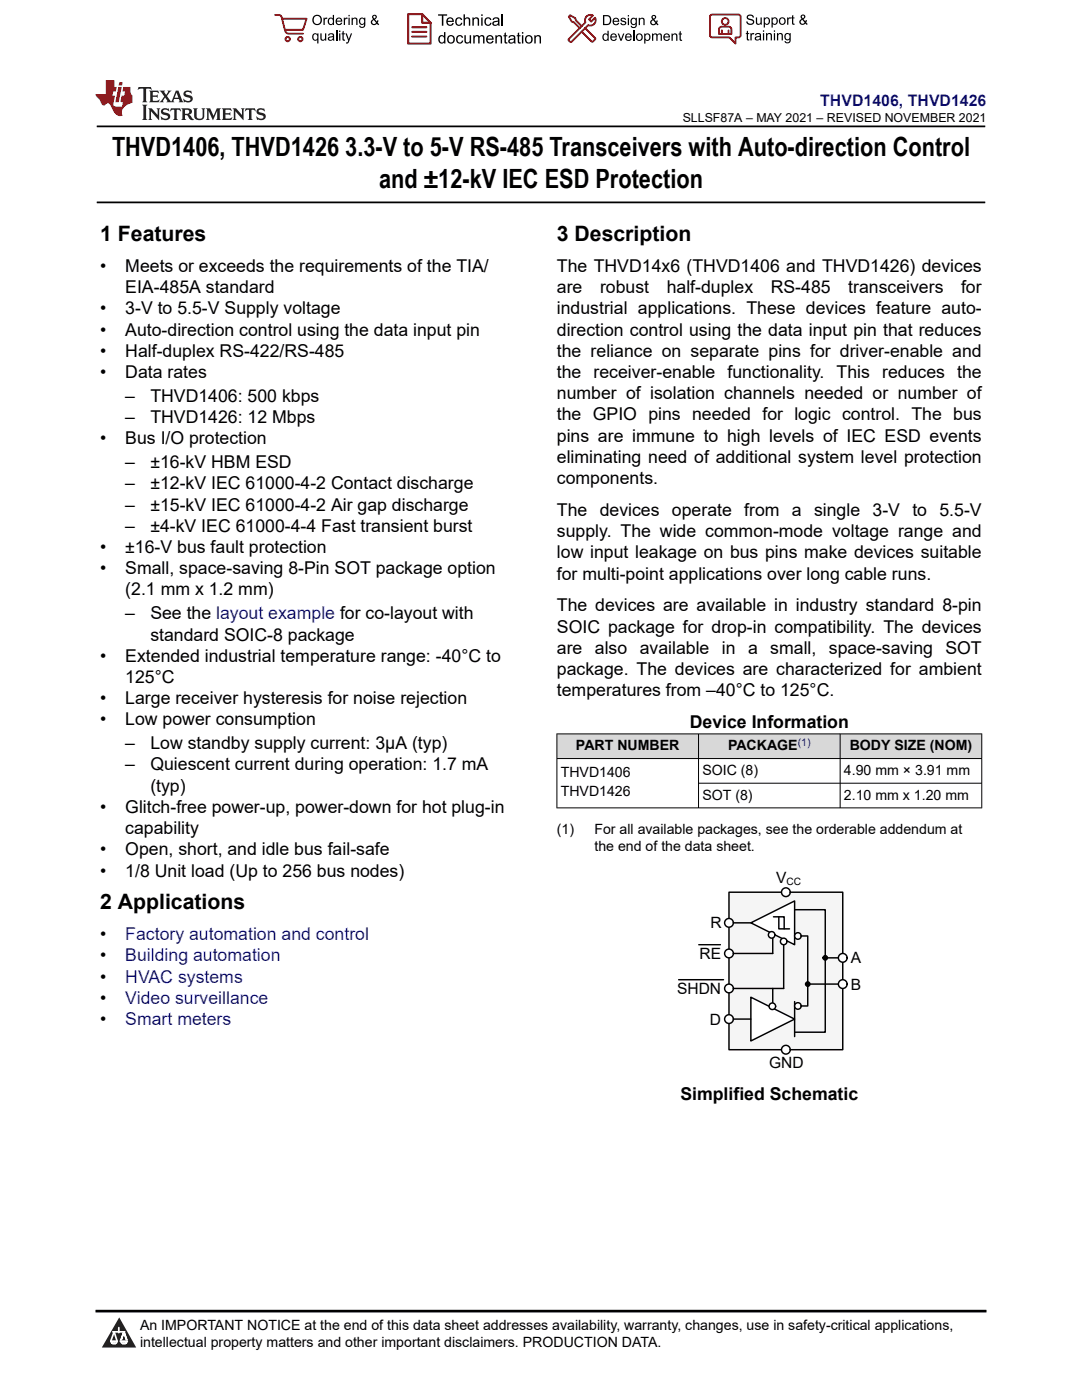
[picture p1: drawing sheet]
<svg xmlns="http://www.w3.org/2000/svg" width="216mm" height="279mm" viewBox="0 0 216 279" stroke-linecap="round" stroke-linejoin="round" font-family="sans-serif">
<path d="M19.3 25.2h177.3M19.3 40.4h177.3" fill="none" stroke="#000" stroke-width=".35"/>
<g fill="#d8d8d8">
<path d="M111.1 146.5h84.8v4.9h-84.8z" fill-rule="evenodd"/>
<path d="M111.2 146.5h28.1v4.8h-28.1z" fill-rule="evenodd"/>
<path d="M139.4 146.5h28.2v4.8h-28.2z" fill-rule="evenodd"/>
<path d="M167.7 146.5h28.1v4.8h-28.1z" fill-rule="evenodd"/>
</g>
<path d="M111.1 146.5h84.9M111.1 151.4h84.9M111.1 146.4v14.9M139.4 146.4v14.9M139.4 156.3h56.6M167.6 146.4v14.9M195.9 146.4v14.9M111.1 161.2h84.9" fill="none" stroke="#000" stroke-width=".2"/>
<path d="M145.5 178.1h22.7v31.4h-22.7z" fill-rule="evenodd" fill="#f5f5f5"/>
<path d="M145.5 178.1h22.7v31.4h-22.7zM161.2 196.4h7M164.7 191.2h3.5" fill="none" stroke="#000" stroke-width=".29"/>
<path d="M149.8 199l8.8 4.4-8.8 4.3z" fill="#fff"/>
<path d="M145.5 184.2h4.3M145.5 190.3h8.7M145.5 197.3h10.9M149.8 199l8.8 4.4-8.8 4.3zM154.2 186.4v3.9M154.2 197.3v3.9M158.6 199.9v7M145.5 203.4h4.3" fill="none" stroke="#000" stroke-width=".29"/>
<path d="M149.8 184.2l8.8-4.4v8.7z" fill="#fff"/>
<path d="M149.8 184.2l8.8-4.4v8.7z" fill="none" stroke="#000" stroke-width=".29"/>
<circle cx="156.4" cy="187.9" r=".65" fill="#fff"/>
<circle cx="156.4" cy="187.9" r=".65" fill="none" stroke="#000" stroke-width=".29"/>
<circle cx="145.5" cy="184.2" r=".87" fill="#fff"/>
<circle cx="145.5" cy="184.2" r=".87" fill="none" stroke="#000" stroke-width=".29"/>
<circle cx="145.5" cy="203.4" r=".87" fill="#fff"/>
<circle cx="145.5" cy="203.4" r=".87" fill="none" stroke="#000" stroke-width=".29"/>
<circle cx="145.5" cy="197.3" r=".87" fill="#fff"/>
<circle cx="145.5" cy="197.3" r=".87" fill="none" stroke="#000" stroke-width=".29"/>
<circle cx="145.5" cy="190.3" r=".87" fill="#fff"/>
<g fill="none" stroke="#000" stroke-width=".29">
<path d="M159.2 186.8h2v14h-2"/>
<circle cx="145.5" cy="190.3" r=".87"/>
</g>
<circle cx="159.2" cy="200.8" r=".66" fill="#fff"/>
<circle cx="159.2" cy="200.8" r=".66" fill="none" stroke="#000" stroke-width=".29"/>
<circle cx="159.2" cy="186.8" r=".66" fill="#fff"/>
<circle cx="159.2" cy="186.8" r=".66" fill="none" stroke="#000" stroke-width=".29"/>
<circle cx="168.2" cy="196.4" r=".87" fill="#fff"/>
<circle cx="168.2" cy="196.4" r=".87" fill="none" stroke="#000" stroke-width=".29"/>
<circle cx="168.2" cy="191.2" r=".87" fill="#fff"/>
<circle cx="168.2" cy="191.2" r=".87" fill="none" stroke="#000" stroke-width=".29"/>
<circle cx="156.8" cy="209.5" r=".87" fill="#fff"/>
<circle cx="156.8" cy="209.5" r=".87" fill="none" stroke="#000" stroke-width=".29"/>
<circle cx="156.8" cy="178.1" r=".87" fill="#fff"/>
<g fill="none" stroke="#000" stroke-width=".29">
<path d="M135.4 195.5h9M154.3 183h2.2v2.4M155.4 183v2.4h2.1M156.4 188.5v8.8M158.6 181.6h6.1v24.4h-6.1"/>
<circle cx="156.8" cy="178.1" r=".87"/>
<circle cx="161.2" cy="196.4" r=".44"/>
<circle cx="164.7" cy="191.2" r=".44"/>
</g>
<g fill="#000">
<circle cx="161.2" cy="196.4" r=".44"/>
<circle cx="164.7" cy="191.2" r=".44"/>
</g>
<path d="M139.4 188.5h4.4" fill="none" stroke="#000" stroke-width=".28"/>
<circle cx="154.1" cy="200.8" r=".65" fill="#fff"/>
<circle cx="154.1" cy="200.8" r=".65" fill="none" stroke="#000" stroke-width=".29"/>
<circle cx="154" cy="186.6" r=".65" fill="#fff"/>
<circle cx="154" cy="186.6" r=".65" fill="none" stroke="#000" stroke-width=".29"/>
<path d="M0 0h215.9v23.8h-215.9z" fill-rule="evenodd" fill="#fff"/>
<path d="M27.7 17.4l-.2 .6 .5-.3h.6v.1v2.2l-.2 .4h1l-.2-.4v-2.2v-.1h.5l.5 .3-.1-.6zM29.8 18.1l.2 .4v1.5l-.2 .4h1.9l.1-.6a1.08 1.08 0 0 1-1.3 .2v-.7h.6l.4 .2v-.6l-.4 .2h-.6v-.6l.2-.1a1 1 0 0 1 1 .2l-.1-.5zM31.8 18.1l1 1.1-1 1.2h.9l-.2-.2 .4-.7 .5 .7-.2 .2h1.6l-.2-.2 .1-.4h1l.1 .4-.1 .2h.9l-.2-.3-.8-2h-.5l-1 2.2-.8-1.1 .9-1.1h-.8l.2 .2-.5 .7-.3-.7 .1-.2zM35.2 18.5l.4 1h-.8zM36.8 18.2a.65 .65 0 0 0-.2 .7 .65 .65 0 0 0 .6 .5l.7 .2 .1 .2a.79 .79 0 0 1-.7 .4 .79 .79 0 0 1-.7-.5l.1 .7 .2-.1a.93 .93 0 0 0 1.1 .1 .93 .93 0 0 0 .4-1 1.46 1.46 0 0 0-1.2-.6l-.1-.3a1.09 1.09 0 0 1 1.2 .2l-.2-.6-.1 .1-.6-.2zM28.4 20.9l.2 .4v2.3l-.2 .3h1l-.2-.3v-2.3l.2-.4zM29.6 21.6l.2 .4v1.6l-.2 .3h.8l-.3-.3v-1.4l1.7 1.8v-2l.2-.4h-.8l.2 .2 .1 1.1-1.2-1.3zM32.3 21.8a.65 .65 0 0 0-.2 .7 .65 .65 0 0 0 .7 .4l.6 .2 .1 .2a.79 .79 0 0 1-.7 .4 .79 .79 0 0 1-.7-.5l.1 .7 .2-.1a.93 .93 0 0 0 1.1 .1 .93 .93 0 0 0 .4-.9 1.46 1.46 0 0 0-1.2-.6l-.1-.4a1.09 1.09 0 0 1 1.2 .2l-.2-.6-.1 .1-.6-.1zM34.1 21.6l-.1 .7a.63 .63 0 0 1 .7-.4l.1 1.7-.3 .3h1l-.2-.3v-1.7a.66 .66 0 0 1 .8 .4l-.1-.7zM36.2 21.6l.2 .4v1.6l-.2 .3h.9l-.2-.2v-.7h.5l.1 .2a.79 .79 0 0 0 1.2 .6l-1-.9a.61 .61 0 0 0 .6-.6 .61 .61 0 0 0-.5-.6zM36.9 21.9h.2a.47 .47 0 0 1 .5 .1 .47 .47 0 0 1 .1 .5l-.2 .2h-.6zM38.5 21.6l.2 .2a2.27 2.27 0 0 0 .4 2 1.04 1.04 0 0 0 1.7-.7v-1.3l.2-.2h-.8l.2 .4v1.1a.6 .6 0 0 1-.6 .6 .6 .6 0 0 1-.6-.6v-1.1l.3-.4zM41.1 21.6l.2 .4v1.6l-.2 .3h.7l-.2-.3v-1.5l.9 1.9 .8-1.9v1.5l-.2 .3h1l-.3-.3v-1.6l.3-.4h-.8l-.7 1.5-.7-1.5zM44.3 21.6l.2 .4v1.6l-.2 .3h1.9l.1-.5a1.09 1.09 0 0 1-1.3 .1v-.6h.6l.4 .1v-.6l-.4 .2h-.6v-.6l.2-.1a1.01 1.01 0 0 1 1 .3l-.1-.6zM46.4 21.6l.3 .4v1.6l-.3 .3h.8l-.2-.3v-1.4l1.6 1.8v-2l.2-.4h-.7l.2 .2v1.1l-1.2-1.3zM49 21.6l-.1 .7a.63 .63 0 0 1 .8-.4v1.7l-.3 .3h1l-.2-.3v-1.7a.66 .66 0 0 1 .8 .4l-.1-.7zM51.4 21.8a.65 .65 0 0 0-.2 .7 .65 .65 0 0 0 .6 .4l.6 .2 .2 .2a.79 .79 0 0 1-.8 .4 .79 .79 0 0 1-.6-.5l.1 .7 .2-.1a.93 .93 0 0 0 1 .1 .93 .93 0 0 0 .5-.9 1.46 1.46 0 0 0-1.3-.6l-.1-.4a1.09 1.09 0 0 1 1.3 .2l-.2-.6-.2 .1-.5-.1z" fill="#231f20"/>
<path d="M21.1 16v2.8h-2.1l.1 .3 .9 1a.95 .95 0 0 0 .9 .9 .59 .59 0 0 1 .6-.4 .59 .59 0 0 1 .5 .4l.4 .8a1.59 1.59 0 0 0 2.1 1.3 1.61 1.61 0 0 1 1-2.2l1-.4-.1-1.5a1.59 1.59 0 0 1-.4-1.6h-1.4l-.2 .9h.5l-.1 .8h-.5l-.2 1v.2l.4 .1-.2 .9h-.6a.73 .73 0 0 1-1.1-.7l.3-1.5h-.5l.2-.8h.5l.2-.9h-.5v-1.4zM23.6 17.4l-.6 3h.7l.6-3zM23.8 16.4l-.1 .7h.7l.1-.7z" fill="#ed1c24"/>
<g fill="#000">
<path d="M62.3 4a1 1 0 0 1 2 0 1 1 0 0 1-2 0zM62.8 3.4a.78 .78 0 0 0-.1 1.1 .78 .78 0 0 0 1.1 .1 .78 .78 0 0 0 .1-1.1 .78 .78 0 0 0-1.1-.1z" fill-rule="evenodd"/>
<path d="M62.5 6.8l.4-.2 .4 .3v-.2h.2v2h-.2v-.7a.68 .68 0 0 1-.9-.1 .68 .68 0 0 1 0-.9zM62.6 7a.51 .51 0 0 0-.1 .6 .51 .51 0 0 0 .7 .2 .51 .51 0 0 0 .1-.7 .51 .51 0 0 0-.7-.1z" fill-rule="evenodd"/>
<path d="M64.5 3.5h.3v.3l.1-.3h.3l.1 .1-.1 .2a.32 .32 0 0 0-.3 0 .32 .32 0 0 0-.1 .4v.8h-.3z" fill-rule="evenodd"/>
<path d="M63.9 6.7h.3v.8a.36 .36 0 0 0 .3 .4 .36 .36 0 0 0 .4-.5v-.7h.2v1.4h-.2v-.2a.51 .51 0 0 1-.6 .2 .51 .51 0 0 1-.4-.5z" fill-rule="evenodd"/>
<path d="M65.6 3.7l.4-.2 .4 .2v-.7h.3v2h-.3v-.2a.7 .7 0 0 1-1-.1 .7 .7 0 0 1 .2-1zM65.8 3.8a.51 .51 0 0 0-.1 .7 .51 .51 0 0 0 .6 .2 .51 .51 0 0 0 .1-.7 .51 .51 0 0 0-.6-.2z" fill-rule="evenodd"/>
<path d="M65.6 6.8a.66 .66 0 0 1 .8-.1 .66 .66 0 0 1 .3 .8v.6h-.2l-.1-.2a.52 .52 0 0 1-.7 .2 .52 .52 0 0 1-.2-.6l.3-.2a.42 .42 0 0 0 .6-.3l-.3-.2-.3 .1-.1 .2h-.3zM65.7 7.6a.35 .35 0 0 0 .3 .4 .35 .35 0 0 0 .4-.4v-.2z" fill-rule="evenodd"/>
<path d="M67.7 6.1h.2v.3h-.2zM67.7 6.7h.2v1.4h-.2z" fill-rule="evenodd"/>
<path d="M67.1 3.7a.68 .68 0 0 1 .9-.1 .68 .68 0 0 1 .3 .7h-1.1a.42 .42 0 0 0 .3 .5 .42 .42 0 0 0 .5-.3h.3a.73 .73 0 0 1-1.1 .4 .73 .73 0 0 1-.1-1.2zM67.4 3.8l-.2 .3h.8l-.2-.4z" fill-rule="evenodd"/>
<path d="M68.6 3.5h.2v.3l.2-.3h.3l.1 .1-.1 .2a.32 .32 0 0 0-.4 0 .32 .32 0 0 0-.1 .4v.8h-.2z" fill-rule="evenodd"/>
<path d="M68.3 6.3l.3-.1v.5h.2v.1h-.2v.9l.3 .4a.36 .36 0 0 1-.4 0 .36 .36 0 0 1-.2-.4v-.9h-.1v-.1h.1z" fill-rule="evenodd"/>
<path d="M68.9 6.7h.3l.4 1.1 .4-1.1h.3l-.6 1.4a.51 .51 0 0 1-.6 .6l-.1-.3h.3l.2-.3z" fill-rule="evenodd"/>
<path d="M69.5 3h.3v.3h-.3zM69.5 3.5h.3v1.5h-.3z" fill-rule="evenodd"/>
<path d="M70.2 3.5h.2v.2a.52 .52 0 0 1 .6-.2 .52 .52 0 0 1 .3 .6v.9h-.2v-.9a.34 .34 0 0 0-.3-.4 .34 .34 0 0 0-.4 .3v1h-.2z" fill-rule="evenodd"/>
<path d="M71.8 3.7l.4-.2 .5 .2v-.2h.2v1.3a.64 .64 0 0 1-.5 .8 .64 .64 0 0 1-.7-.5h.2a.41 .41 0 0 0 .5 .2 .41 .41 0 0 0 .2-.5 .69 .69 0 0 1-.9-.1 .69 .69 0 0 1 .1-1zM72 3.8a.5 .5 0 0 0-.1 .7 .5 .5 0 0 0 .7 .1 .5 .5 0 0 0 .1-.6 .5 .5 0 0 0-.7-.2z" fill-rule="evenodd"/>
<path d="M74.4 3.1a.47 .47 0 0 1 .7 .1 .47 .47 0 0 1-.3 .7l.4 .4 .1-.3 .2 .1-.1 .4 .3 .3-.2 .2-.3-.3a.63 .63 0 0 1-1 .1 .63 .63 0 0 1 .3-1l-.3-.4zM74.5 3.4a.27 .27 0 0 0 .5 0 .27 .27 0 0 0-.5 0zM74.4 4.1a.4 .4 0 0 0 0 .6 .4 .4 0 0 0 .6-.1l-.4-.6z" fill-rule="evenodd"/>
<path d="M87.4 2.9h1.8v.2h-.7v2h-.3v-2h-.8z" fill-rule="evenodd"/>
<path d="M87.6 7.2l.5-.2 .5 .2v-.8h.3v2.3h-.3v-.2a.76 .76 0 0 1-1-.1 .76 .76 0 0 1-.1-1zM87.9 7.4a.58 .58 0 0 0-.2 .7 .58 .58 0 0 0 .8 .2 .58 .58 0 0 0 .1-.7 .58 .58 0 0 0-.7-.2z" fill-rule="evenodd"/>
<path d="M89.5 7.2a.81 .81 0 0 1 1.1 .1 .81 .81 0 0 1-.2 1.2 .81 .81 0 0 1-1.1-.2l-.1-.7zM89.6 7.4a.57 .57 0 0 0 0 .8 .57 .57 0 0 0 .8 0 .57 .57 0 0 0 0-.7 .57 .57 0 0 0-.8-.1z" fill-rule="evenodd"/>
<path d="M89.3 3.7a.77 .77 0 0 1 .9-.2 .77 .77 0 0 1 .4 .9h-1.3a.48 .48 0 0 0 .4 .5 .48 .48 0 0 0 .6-.3h.3a.83 .83 0 0 1-1.3 .4 .83 .83 0 0 1 0-1.3zM89.5 3.8l-.2 .4h1l-.3-.5z" fill-rule="evenodd"/>
<path d="M91 3.7a.7 .7 0 0 1 1.2 .3h-.2a.45 .45 0 0 0-.6-.3 .45 .45 0 0 0-.3 .6 .45 .45 0 0 0 .3 .6 .45 .45 0 0 0 .6-.4l.3 .1a.76 .76 0 0 1-1.1 .5 .76 .76 0 0 1-.3-1.1z" fill-rule="evenodd"/>
<path d="M91.2 7.2a.7 .7 0 0 1 1.2 .3l-.3 .1a.45 .45 0 0 0-.5-.4 .45 .45 0 0 0-.3 .7 .45 .45 0 0 0 .3 .6 .45 .45 0 0 0 .6-.4h.2a.76 .76 0 0 1-1 .5 .76 .76 0 0 1-.4-1.1z" fill-rule="evenodd"/>
<path d="M92.5 2.9h.3v.8a.59 .59 0 0 1 .7-.2 .59 .59 0 0 1 .3 .6v1h-.2v-1a.4 .4 0 0 0-.5-.4 .4 .4 0 0 0-.3 .5v.9h-.3z" fill-rule="evenodd"/>
<path d="M92.7 7h.2v.9a.41 .41 0 0 0 .5 .6 .41 .41 0 0 0 .3-.6v-.9h.3v1.7h-.3v-.3a.58 .58 0 0 1-.7 .3 .58 .58 0 0 1-.3-.7z" fill-rule="evenodd"/>
<path d="M94.3 3.5h.2v.2a.59 .59 0 0 1 .7-.2 .59 .59 0 0 1 .4 .6v1h-.3v-1a.41 .41 0 0 0-.4-.4 .41 .41 0 0 0-.4 .5v.9h-.2z" fill-rule="evenodd"/>
<path d="M94.4 7h.3v.3a.56 .56 0 0 1 1 0 .54 .54 0 0 1 .6-.3 .54 .54 0 0 1 .4 .5v1.2h-.3v-1.1a.34 .34 0 0 0-.3-.4 .34 .34 0 0 0-.4 .3v1.2h-.3v-1.1a.38 .38 0 0 0-.5-.3 .38 .38 0 0 0-.2 .5v.9h-.3z" fill-rule="evenodd"/>
<path d="M96 2.9h.3v.3h-.3zM96 3.5h.3v1.6h-.3z" fill-rule="evenodd"/>
<path d="M96.8 3.7a.7 .7 0 0 1 1.3 .3h-.3a.45 .45 0 0 0-.6-.3 .45 .45 0 0 0-.3 .6 .45 .45 0 0 0 .3 .6 .45 .45 0 0 0 .6-.4l.3 .1a.76 .76 0 0 1-1.1 .5 .76 .76 0 0 1-.3-1.1z" fill-rule="evenodd"/>
<path d="M97.2 7.2a.77 .77 0 0 1 .9-.1 .77 .77 0 0 1 .4 .8h-1.2a.48 .48 0 0 0 .3 .6 .48 .48 0 0 0 .6-.4l.3 .1a.83 .83 0 0 1-1.3 .3 .83 .83 0 0 1 0-1.3zM97.4 7.4l-.1 .3h.9l-.2-.4z" fill-rule="evenodd"/>
<path d="M98.8 7h.3v.3a.59 .59 0 0 1 .7-.3 .59 .59 0 0 1 .4 .7v1h-.3v-1a.41 .41 0 0 0-.5-.5 .41 .41 0 0 0-.3 .6v.9h-.3z" fill-rule="evenodd"/>
<path d="M98.4 3.7a.74 .74 0 0 1 1-.2 .74 .74 0 0 1 .3 .9v.7h-.3v-.2a.59 .59 0 0 1-.8 .3 .59 .59 0 0 1-.3-.8l1.1-.3a.42 .42 0 0 0-.4-.4 .42 .42 0 0 0-.5 .3h-.2zM98.6 4.5a.36 .36 0 0 0 .2 .5 .36 .36 0 0 0 .5-.2l.1-.5z" fill-rule="evenodd"/>
<path d="M100.7 6.6l.2-.1v.5h.3v.2h-.3v1l.1 .2h.2l.1 .3a.41 .41 0 0 1-.5-.1 .41 .41 0 0 1-.1-.4v-1h-.2v-.2h.2z" fill-rule="evenodd"/>
<path d="M101.6 7.2a.74 .74 0 0 1 .9-.2 .74 .74 0 0 1 .3 1l.1 .7h-.3v-.2a.59 .59 0 0 1-.8 .2 .59 .59 0 0 1-.3-.8l1-.3a.42 .42 0 0 0-.3-.4 .42 .42 0 0 0-.5 .3h-.3zM101.8 8.1a.36 .36 0 0 0 .1 .5 .36 .36 0 0 0 .5-.3l.2-.4z" fill-rule="evenodd"/>
<path d="M103.3 6.6l.3-.1v.5h.3v.2h-.3v1l.1 .2h.2v.3a.41 .41 0 0 1-.5-.1 .41 .41 0 0 1-.1-.4v-1h-.2v-.2h.2z" fill-rule="evenodd"/>
<path d="M104.1 6.4h.3v.3h-.3zM104.1 7h.3v1.7h-.3z" fill-rule="evenodd"/>
<path d="M105 7.2a.81 .81 0 0 1 1.1 .1 .81 .81 0 0 1-.1 1.2 .81 .81 0 0 1-1.2-.2v-.7zM105.2 7.4a.57 .57 0 0 0-.1 .8 .57 .57 0 0 0 .8 0 .57 .57 0 0 0 0-.7 .57 .57 0 0 0-.7-.1z" fill-rule="evenodd"/>
<path d="M106.6 7h.3v.3a.59 .59 0 0 1 .7-.3 .59 .59 0 0 1 .4 .7v1h-.3v-1a.41 .41 0 0 0-.5-.5 .41 .41 0 0 0-.3 .6v.9h-.3z" fill-rule="evenodd"/>
<path d="M120.3 3h.7a1 1 0 0 1 1 1 1 1 0 0 1-1 1h-.7zM120.6 3.2v1.6h.4a.77 .77 0 0 0 .7-.8 .77 .77 0 0 0-.7-.8z" fill-rule="evenodd"/>
<path d="M120.4 6.9l.4-.2 .4 .2v-.8h.3v2h-.3v-.1a.7 .7 0 0 1-.9-.2 .7 .7 0 0 1 .1-.9zM120.6 7a.51 .51 0 0 0-.1 .7 .51 .51 0 0 0 .6 .1 .51 .51 0 0 0 .1-.6 .51 .51 0 0 0-.6-.2z" fill-rule="evenodd"/>
<path d="M122 6.9a.68 .68 0 0 1 .8-.2 .68 .68 0 0 1 .3 .8h-1.1a.42 .42 0 0 0 .3 .5 .42 .42 0 0 0 .5-.3h.3a.73 .73 0 0 1-1.1 .3 .73 .73 0 0 1 0-1.1zM122.2 7l-.2 .3h.8l-.2-.4z" fill-rule="evenodd"/>
<path d="M122.4 3.7a.68 .68 0 0 1 .8-.1 .68 .68 0 0 1 .4 .8h-1.1a.42 .42 0 0 0 .3 .4 .42 .42 0 0 0 .5-.3l.3 .1a.73 .73 0 0 1-1.2 .3 .73 .73 0 0 1 0-1.2zM122.6 3.8l-.1 .3h.8l-.2-.3z" fill-rule="evenodd"/>
<path d="M123.9 3.7l.1-.1a.62 .62 0 0 1 .9 .3l-.2 .1a.29 .29 0 0 0-.3-.3 .29 .29 0 0 0-.3 .3l.1 .1a.58 .58 0 0 1 .6 .1 .58 .58 0 0 1 .1 .6 .67 .67 0 0 1-1.1-.2l.2-.1a.33 .33 0 0 0 .4 .4 .33 .33 0 0 0 .3-.4 .71 .71 0 0 1-.9-.6z" fill-rule="evenodd"/>
<path d="M123.3 6.7h.2l.4 1.2 .4-1.2h.3l-.6 1.4h-.2z" fill-rule="evenodd"/>
<path d="M125.3 3h.2v.3h-.2zM125.3 3.6h.2v1.4h-.2z" fill-rule="evenodd"/>
<path d="M124.9 6.9a.68 .68 0 0 1 .8-.2 .68 .68 0 0 1 .4 .8h-1.1a.42 .42 0 0 0 .3 .5 .42 .42 0 0 0 .5-.3h.3a.73 .73 0 0 1-1.2 .3 .73 .73 0 0 1 0-1.1zM125.1 7l-.1 .3h.8l-.2-.4z" fill-rule="evenodd"/>
<path d="M126 3.7l.4-.2 .4 .2v-.1h.3v1.2a.64 .64 0 0 1-.5 .8 .64 .64 0 0 1-.8-.5l.3 .1a.41 .41 0 0 0 .5 .2 .41 .41 0 0 0 .2-.6 .69 .69 0 0 1-.9-.1 .69 .69 0 0 1 .1-1zM126.2 3.9a.5 .5 0 0 0-.1 .6 .5 .5 0 0 0 .6 .2 .5 .5 0 0 0 .2-.7 .5 .5 0 0 0-.7-.1z" fill-rule="evenodd"/>
<path d="M126.9 7.4a.73 .73 0 0 1 1.4 0 .73 .73 0 0 1-1.4 0zM127.3 7a.5 .5 0 0 0-.1 .7 .5 .5 0 0 0 .7 0 .5 .5 0 0 0 0-.6 .5 .5 0 0 0-.6-.1z" fill-rule="evenodd"/>
<path d="M127.5 3.6h.2v.2a.52 .52 0 0 1 .6-.3 .52 .52 0 0 1 .3 .6v.9h-.2v-.9a.34 .34 0 0 0-.3-.4 .34 .34 0 0 0-.4 .3v1h-.2z" fill-rule="evenodd"/>
<path d="M128.5 6.7h.3v.2a.67 .67 0 0 1 .9 0 .67 .67 0 0 1 0 .9 .55 .55 0 0 1-.9 .2v.7h-.3zM128.9 7a.5 .5 0 0 0-.1 .7 .5 .5 0 0 0 .6 .1 .5 .5 0 0 0 .2-.6 .5 .5 0 0 0-.7-.2z" fill-rule="evenodd"/>
<path d="M130.1 6.7h.2v.2a.49 .49 0 0 1 .9 0l.4-.2a.42 .42 0 0 1 .5 .4v1h-.3v-.9a.3 .3 0 0 0-.2-.3 .3 .3 0 0 0-.4 .2v1h-.2v-.9a.33 .33 0 0 0-.5-.3 .33 .33 0 0 0-.2 .5v.7h-.2z" fill-rule="evenodd"/>
<path d="M130.1 3.1a.47 .47 0 0 1 .8 .1 .47 .47 0 0 1-.3 .7l.3 .4 .1-.2h.3l-.2 .5 .3 .3-.2 .2-.3-.3a.63 .63 0 0 1-1 .1 .63 .63 0 0 1 .3-1l-.2-.5zM130.2 3.5a.27 .27 0 0 0 .5 0 .27 .27 0 0 0-.5 0zM130.2 4.1a.4 .4 0 0 0 0 .7 .4 .4 0 0 0 .6-.2l-.5-.6z" fill-rule="evenodd"/>
<path d="M132.5 6.9a.68 .68 0 0 1 .9-.2 .68 .68 0 0 1 .3 .8h-1.1a.42 .42 0 0 0 .3 .5 .42 .42 0 0 0 .5-.3h.3a.73 .73 0 0 1-1.1 .3 .73 .73 0 0 1-.1-1.1zM132.7 7l-.1 .3h.8l-.2-.4z" fill-rule="evenodd"/>
<path d="M134 6.7h.2v.2a.52 .52 0 0 1 .6-.2 .52 .52 0 0 1 .4 .6v.8h-.3v-.8a.34 .34 0 0 0-.2-.4 .34 .34 0 0 0-.4 .2l-.1 1h-.2z" fill-rule="evenodd"/>
<path d="M135.6 6.3l.2-.1v.5h.3v.2h-.3v.8l.3 .4a.36 .36 0 0 1-.4 0 .36 .36 0 0 1-.1-.4v-.8h-.2v-.2h.2z" fill-rule="evenodd"/>
<path d="M149.2 3a.8 .8 0 0 1 1.2 .5h-.2a.44 .44 0 0 0-.5-.4 .44 .44 0 0 0-.4 .5l.2 .1a.9 .9 0 0 1 1 .8 .84 .84 0 0 1-.9 .5 .84 .84 0 0 1-.7-.7h.3a.52 .52 0 0 0 .5 .5 .52 .52 0 0 0 .5-.6l-.2-.1a.85 .85 0 0 1-1-.8z" fill-rule="evenodd"/>
<path d="M149 6.3l.3-.2v.5h.2v.2h-.2v.9l.2 .4a.36 .36 0 0 1-.4-.1 .36 .36 0 0 1-.1-.4v-.8h-.2v-.2h.2z" fill-rule="evenodd"/>
<path d="M149.7 6.6h.3v.2l.1-.2h.3l.1 .1-.1 .2a.32 .32 0 0 0-.3 0 .32 .32 0 0 0-.1 .4v.8h-.3z" fill-rule="evenodd"/>
<path d="M150.7 6.8a.66 .66 0 0 1 .9-.2 .66 .66 0 0 1 .3 .9v.6h-.2l-.1-.2a.52 .52 0 0 1-.7 .2 .52 .52 0 0 1-.2-.7l.2-.1a.42 .42 0 0 0 .7-.3l-.3-.2h-.3l-.1 .3-.3-.1zM150.9 7.5a.35 .35 0 0 0 .3 .5 .35 .35 0 0 0 .4-.4v-.3z" fill-rule="evenodd"/>
<path d="M150.8 3.5h.3v.8a.36 .36 0 0 0 .3 .5 .36 .36 0 0 0 .4-.5v-.8h.2v1.4h-.2v-.2a.51 .51 0 0 1-.6 .3 .51 .51 0 0 1-.4-.6z" fill-rule="evenodd"/>
<path d="M152.2 6.1h.3v.2h-.3zM152.2 6.6h.3v1.5h-.3z" fill-rule="evenodd"/>
<path d="M152.4 3.5h.2v.2a.67 .67 0 0 1 .9 0 .67 .67 0 0 1 .1 .9 .55 .55 0 0 1-1 .2v.7h-.2zM152.7 3.8a.5 .5 0 0 0-.1 .7 .5 .5 0 0 0 .7 .1 .5 .5 0 0 0 .1-.6 .5 .5 0 0 0-.7-.2z" fill-rule="evenodd"/>
<path d="M152.9 6.6h.2v.2a.52 .52 0 0 1 .6-.2 .52 .52 0 0 1 .3 .6v.9h-.2v-.9a.34 .34 0 0 0-.3-.4 .34 .34 0 0 0-.4 .2v1.1h-.2z" fill-rule="evenodd"/>
<path d="M153.9 3.5h.3v.2a.67 .67 0 0 1 .9 0 .67 .67 0 0 1 0 .9 .55 .55 0 0 1-.9 .2v.7h-.3zM154.3 3.8a.5 .5 0 0 0-.1 .7 .5 .5 0 0 0 .6 .1 .5 .5 0 0 0 .2-.6 .5 .5 0 0 0-.7-.2z" fill-rule="evenodd"/>
<path d="M154.4 6.1h.3v.2h-.3zM154.4 6.6h.3v1.5h-.3z" fill-rule="evenodd"/>
<path d="M155 6.6h.3v.2a.52 .52 0 0 1 .6-.2 .52 .52 0 0 1 .3 .6v.9h-.2v-.9a.34 .34 0 0 0-.3-.4 .34 .34 0 0 0-.4 .2v1.1h-.3z" fill-rule="evenodd"/>
<path d="M155.4 4.2a.75 .75 0 0 1 1.5 0 .75 .75 0 0 1-1.5 0zM155.8 3.8a.5 .5 0 0 0-.1 .7 .5 .5 0 0 0 .8 0 .5 .5 0 0 0 0-.7 .5 .5 0 0 0-.7 0z" fill-rule="evenodd"/>
<path d="M156.7 6.8l.4-.2 .5 .2v-.2h.2v1.3a.64 .64 0 0 1-.5 .7 .64 .64 0 0 1-.8-.4h.3a.41 .41 0 0 0 .5 .2 .41 .41 0 0 0 .2-.5 .69 .69 0 0 1-.9-.1 .69 .69 0 0 1 .1-1zM156.9 6.9a.5 .5 0 0 0-.1 .7 .5 .5 0 0 0 .6 .1 .5 .5 0 0 0 .2-.7 .5 .5 0 0 0-.7-.1z" fill-rule="evenodd"/>
<path d="M157.1 3.5h.2v.2l.1-.2h.3h.2l-.1 .3a.32 .32 0 0 0-.4 0 .32 .32 0 0 0-.1 .4v.7h-.2z" fill-rule="evenodd"/>
<path d="M158 3.1l.3-.1v.5h.2v.2h-.2v.8l.3 .4a.36 .36 0 0 1-.4 0 .36 .36 0 0 1-.2-.4v-.8h-.1v-.2h.1z" fill-rule="evenodd"/>
<path d="M159.9 3a.47 .47 0 0 1 .7 .1 .47 .47 0 0 1-.3 .7l.4 .5 .1-.3h.2l-.1 .5 .3 .3-.2 .2-.3-.3a.63 .63 0 0 1-1 .1 .63 .63 0 0 1 .3-1l-.3-.5zM160 3.4a.27 .27 0 0 0 .5 0 .27 .27 0 0 0-.5 0zM159.9 4.1a.4 .4 0 0 0 0 .6 .4 .4 0 0 0 .6-.2l-.4-.6z" fill-rule="evenodd"/>
</g>
<path d="M67.2 6.1v2M126.5 6.1v2" fill="none" stroke="#000" stroke-width=".25"/>
<g fill="none" stroke="#de0000" stroke-width=".37">
<path d="M54.9 3h.9a1.19 1.19 0 0 1 .6 1.2l.6 2.1a.85 .85 0 0 0 1 .4h2.5M56.3 3.7h4.9l-.7 2.2h-3.6M116.1 5.2l-1.2-1.1-.1-.5-1-.6-.3 .3 .6 1 .5 .2 1.1 1.1M116.8 5.6l1.9 2v.3l-.4 .4h-.3l-1.9-2zM116.8 5.6l.6-.6a1.07 1.07 0 0 0 1.2-.2 1.07 1.07 0 0 0 .1-1.3l-.7 .8-.5-.4 .8-.8a1.07 1.07 0 0 0-1.2 .2 1.07 1.07 0 0 0-.3 1.2l-3.3 3.3v.3l.3 .3h.2l2.1-2.1M141.7 3.1l.4-.2h5.3l.3 .2 .1 3.9-.2 .4-.8 .1v1.2l-1.3-1.2h-3.4l-.4-.2zM143.5 5.6l.5-.3 1.7 .1 .2 .5v.9h-2.4zM144 6.1v.7M145.4 6.1v.7"/>
<circle cx="57.4" cy="7.8" r=".44"/>
<circle cx="59.9" cy="7.8" r=".44"/>
<circle cx="144.7" cy="4.3" r=".67"/>
</g>
<path d="M100.2 2.9v2.2" fill="none" stroke="#000" stroke-width=".28"/>
<path d="M81.4 2.8h2.8v1.7h1.7v4.2h-4.5zM82.3 6.4h2.8M82.3 5.4h2.8M82.3 7.3h2.8M84.2 2.8l1.7 1.7" fill="none" stroke="#de0000" stroke-width=".42"/>
<path d="M0 261.4h215.9v18h-215.9z" fill-rule="evenodd" fill="#fff"/>
<path d="M23.8 262.9l3.4 6h-6.9z" fill="#231f20"/>
<path d="M22.1 267.7h1.3l-.4 .5h-.3a.55 .55 0 0 1-.6-.5z" fill-rule="evenodd" fill="#fff"/>
<path d="M22.1 267.7h1.3l-.4 .5h-.3a.55 .55 0 0 1-.6-.5z" fill="none" stroke="#231f20" stroke-width=".34"/>
<path d="M22.1 267.7h1.3l-.4 .5h-.5zM22.6 265.8h.1M22.6 265.8h2.3zM23.7 265.9h.1M23.7 264.9v1zM24 267.7h.1" fill="none" stroke="#fff" stroke-width=".34"/>
<path d="M24.7 265.8l-.7 1.9z" fill="#fff"/>
<path d="M24.7 265.8l-.7 1.9z" fill="none" stroke="#fff" stroke-width=".34"/>
<path d="M24.7 265.8l.7 1.9z" fill="#fff"/>
<path d="M24.7 265.8l.7 1.9zM25.3 267.7h.1" fill="none" stroke="#fff" stroke-width=".34"/>
<path d="M22.8 265.8l-.7 1.9z" fill="#fff"/>
<path d="M22.8 265.8l-.7 1.9z" fill="none" stroke="#fff" stroke-width=".34"/>
<path d="M22.8 265.8l.6 1.9z" fill="#fff"/>
<path d="M22.8 265.8l.6 1.9z" fill="none" stroke="#fff" stroke-width=".34"/>
<path d="M24.1 267.7h1.3a.65 .65 0 0 1-.6 .5 .65 .65 0 0 1-.7-.5z" fill-rule="evenodd" fill="#fff"/>
<path d="M24.1 267.7h1.3a.65 .65 0 0 1-.6 .5 .65 .65 0 0 1-.7-.5z" fill="none" stroke="#231f20" stroke-width=".34"/>
<path d="M24 267.7h.1M24.1 267.7h1.3l-.4 .5h-.5z" fill="none" stroke="#fff" stroke-width=".34"/>
<path d="M19 261.7h177.8" fill="none" stroke="#000" stroke-width=".53"/>
<g font-size="5.3">
<text x="22.3" y="31.2">THVD1406, THVD1426 3.3-V to 5-V RS-485 Transceivers with Auto-direction Control</text>
<text x="75.6" y="37.5">and ±12-kV IEC ESD Protection</text>
</g>
<g font-size="4.2">
<text x="20" y="48.1">1 Features</text>
<text x="111.1" y="48.1">3 Description</text>
<text x="20" y="181.5">2 Applications</text>
</g>
<g font-size="3.5">
<text x="20" y="54.3">•</text>
<text x="25" y="54.3">Meets or exceeds the requirements of the TIA/</text>
<text x="25" y="58.5">EIA-485A standard</text>
<text x="111.1" y="54.3">The THVD14x6 (THVD1406 and THVD1426) devices</text>
<text x="111.1" y="58.5">are</text>
<text x="119.7" y="58.5">robust</text>
<text x="133" y="58.5">half-duplex</text>
<text x="153.8" y="58.5">RS-485</text>
<text x="169.3" y="58.5">transceivers</text>
<text x="191.8" y="58.5">for</text>
<text x="20" y="62.8">•</text>
<text x="25" y="62.8">3-V to 5.5-V Supply voltage</text>
<text x="111.1" y="62.8">industrial applications. These devices feature auto-</text>
<text x="20" y="67">•</text>
<text x="20" y="71.2">•</text>
<text x="25" y="67">Auto-direction control using the data input pin</text>
<text x="25" y="71.2">Half-duplex RS-422/RS-485</text>
<text x="111.1" y="71.2">the reliance on separate pins for driver-enable and</text>
<text x="111.1" y="67">direction control using the data input pin that reduces</text>
<text x="20" y="75.5">•</text>
<text x="25" y="75.5">Data rates</text>
<text x="111.1" y="75.5">the receiver-enable functionality. This reduces the</text>
<text x="25" y="80.2">–</text>
<text x="30" y="80.2">THVD1406: 500 kbps</text>
<text x="111.1" y="79.7">number of isolation channels needed or number of</text>
<text x="111.1" y="83.9">the GPIO pins needed for logic control. The bus</text>
<text x="20" y="88.7">•</text>
<text x="25" y="84.4">–</text>
<text x="25" y="88.7">Bus I/O protection</text>
<text x="30" y="84.4">THVD1426: 12 Mbps</text>
<text x="111.1" y="88.2">pins are immune to high levels of IEC ESD events</text>
<text x="25" y="93.4">–</text>
<text x="30" y="93.4">±16-kV HBM ESD</text>
<text x="111.1" y="92.4">eliminating need of additional system level protection</text>
<text x="25" y="97.7">–</text>
<text x="25" y="101.9">–</text>
<text x="30" y="97.7">±12-kV IEC 61000-4-2 Contact discharge</text>
<text x="30" y="101.9">±15-kV IEC 61000-4-2 Air gap discharge</text>
<text x="111.1" y="96.6">components.</text>
<text x="25" y="106.1">–</text>
<text x="30" y="106.1">±4-kV IEC 61000-4-4 Fast transient burst</text>
<text x="111.1" y="107.2">supply. The wide common-mode voltage range and</text>
<text x="111.1" y="103">The devices operate from a single 3-V to 5.5-V</text>
<text x="20" y="110.4">•</text>
<text x="25" y="110.4">±16-V bus fault protection</text>
<text x="111.1" y="111.4">low input leakage on bus pins make devices suitable</text>
<text x="20" y="114.6">•</text>
<text x="25" y="114.6">Small, space-saving 8-Pin SOT package option</text>
<text x="25" y="118.8">(2.1 mm x 1.2 mm)</text>
<text x="111.1" y="115.7">for multi-point applications over long cable runs.</text>
<text x="25" y="123.6">–</text>
<text x="30" y="123.6">See the layout example for co-layout with</text>
<text x="111.1" y="122">The devices are available in industry standard 8-pin</text>
<text x="30" y="127.8">standard SOIC-8 package</text>
<text x="111.1" y="126.3">SOIC package for drop-in compatibility. The devices</text>
<text x="111.1" y="130.5">are</text>
<text x="118.7" y="130.5">also</text>
<text x="127.6" y="130.5">available</text>
<text x="144" y="130.5">in</text>
<text x="149.3" y="130.5">a</text>
<text x="153.7" y="130.5">small,</text>
<text x="165.4" y="130.5">space-saving</text>
<text x="188.6" y="130.5">SOT</text>
<text x="20" y="132.1">•</text>
<text x="25" y="132.1">Extended industrial temperature range: -40°C to</text>
<text x="25" y="136.3">125°C</text>
<text x="111.1" y="134.7">package. The devices are characterized for ambient</text>
<text x="20" y="140.5">•</text>
<text x="25" y="140.5">Large receiver hysteresis for noise rejection</text>
<text x="111.1" y="139">temperatures from –40°C to 125°C.</text>
<text x="20" y="144.8">•</text>
<text x="25" y="144.8">Low power consumption</text>
<text x="25" y="149.5">–</text>
<text x="30" y="149.5">Low standby supply current: 3µA (typ)</text>
<text x="137.6" y="145.3">Device Information</text>
<text x="25" y="153.8">–</text>
<text x="30" y="153.8">Quiescent current during operation: 1.7 mA</text>
<text x="30" y="158">(typ)</text>
<text x="20" y="162.2">•</text>
<text x="25" y="162.2">Glitch-free power-up, power-down for hot plug-in</text>
<text x="25" y="166.5">capability</text>
<text x="20" y="170.7">•</text>
<text x="25" y="170.7">Open, short, and idle bus fail-safe</text>
<text x="20" y="174.9">•</text>
<text x="25" y="174.9">1/8 Unit load (Up to 256 bus nodes)</text>
<text x="20" y="187.6">•</text>
<text x="20" y="191.9">•</text>
<text x="20" y="196.1">•</text>
<text x="20" y="200.3">•</text>
<text x="20" y="204.6">•</text>
<text x="135.8" y="219.6">Simplified Schematic</text>
</g>
<g font-size="3.5" fill="#00f">
<text x="25" y="187.6">Factory automation and control</text>
<text x="25" y="191.9">Building automation</text>
<text x="25" y="196.1">HVAC systems</text>
<text x="25" y="200.3">Video surveillance</text>
<text x="25" y="204.6">Smart meters</text>
</g>
<text font-size="3.2" fill="#00f" x="163.7" y="21.1">THVD1406, THVD1426</text>
<g font-size="3.1">
<text x="154.9" y="176.1">V</text>
<text x="141.8" y="185.3">R</text>
<text x="139.6" y="191.4">RE</text>
<text x="169.8" y="197.5">B</text>
<text x="169.8" y="192.3">A</text>
<text x="135.1" y="198.4">SHDN</text>
<text x="141.7" y="204.5">D</text>
<text x="153.5" y="213.2">GND</text>
</g>
<g font-size="2.8">
<text x="114.9" y="149.7">PART NUMBER</text>
<text x="145.3" y="149.7">PACKAGE</text>
<text x="169.5" y="149.7">BODY SIZE (NOM)</text>
<text x="111.9" y="155">THVD1406</text>
<text x="140.2" y="154.7">SOIC (8)</text>
<text x="168.4" y="154.7">4.90 mm × 3.91 mm</text>
<text x="111.9" y="158.8">THVD1426</text>
<text x="140.2" y="159.6">SOT (8)</text>
<text x="168.4" y="159.6">2.10 mm x 1.20 mm</text>
<text x="111.1" y="166.4">(1)</text>
<text x="118.6" y="166.4">For all available packages, see the orderable addendum at</text>
<text x="118.6" y="169.8">the end of the data sheet.</text>
<text x="27.9" y="265.5">An IMPORTANT NOTICE at the end of this data sheet addresses availability, warranty, changes, use in safety-critical applications,</text>
<text x="27.9" y="268.9">intellectual property matters and other important disclaimers. PRODUCTION DATA.</text>
</g>
<text font-size="2.5" x="136.2" y="24.3">SLLSF87A – MAY 2021 – REVISED NOVEMBER 2021</text>
<text font-size="2.1" fill="#00f" x="159.2" y="148.8">(1)</text>
<text font-size="2" x="156.9" y="176.6">CC</text>
</svg>
